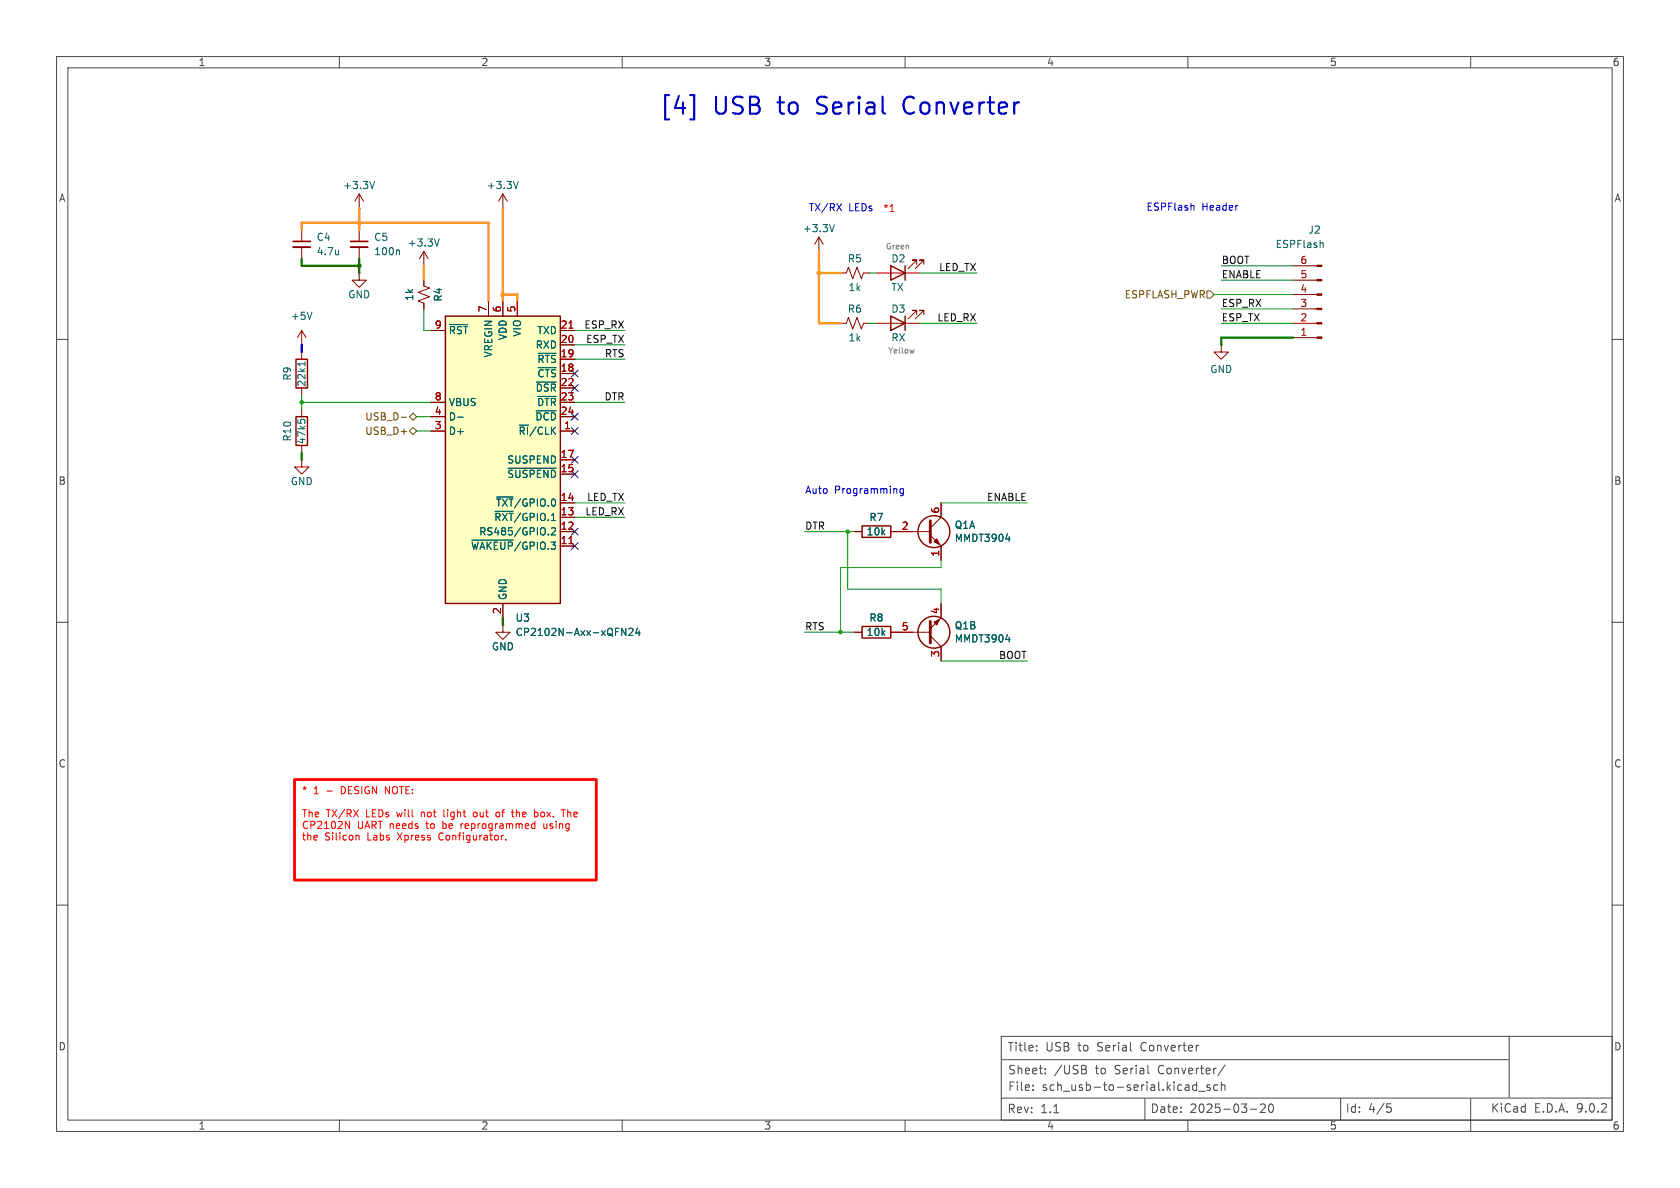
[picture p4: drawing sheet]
<svg xmlns="http://www.w3.org/2000/svg" width="297mm" height="210mm" viewBox="0 0 297 210" stroke-linecap="round" stroke-linejoin="round" font-family="sans-serif">
<g fill="none" stroke="#484848" stroke-width=".18">
<path d="M10 10h277v190h-277zM12 12h273v186h-273zM60 10v2M110 10v2M160 10v2M210 10v2M260 10v2M10 60h2M285 60h2M10 110h2M285 110h2M10 160h2"/>
<path d="M285 160h2M60 198v2M110 198v2M160 198v2M177 194.1h108M177 183.2h108v14.8h-108zM177.2 187.3h89.5M182.6 192.6v.2M182.6 191.8v.2M183.3 185.6v.2M183.3 184.9v.1M184.8 189.7v.1"/>
<path d="M184.8 188.9v.1M186.3 196.7h.9M191.7 189a.4 .4 0 0 1 .4 .4 .4 .4 0 0 1-.3 .4M191.9 188.4l.1 .2-.1 .4M202.4 194.3v3.7M210 198v2M211.6 191.3v1.5M211.6 191.8h-.5l-.3 .2v.5l.2 .2h.6M211.8 184.8h.1M211.9 192.9h1.2M213.9 191.8h-.3l-.3 .2 .1 .2 .5 .1v.4h-.6M215.3 191.8h-.5l-.2 .2v.5l.1 .2h.6"/>
<path d="M215.9 191.9l.2-.1h.4l.1 1M215.9 191.3v1.5M216.6 188.3l-1.3 1.9M221.1 196.1h1.1M222.8 195.3l.6-.1 .2 .1 .1 .3-.9 1.1h.9M224.4 195.3l.2-.1a.81 .81 0 0 1 .6 .6 .81 .81 0 0 1-.3 .8l-.1 .1a.81 .81 0 0 1-.4-1.4zM237 194.2v3.8M245.2 195.1h.7M245.3 195.7h.4l.3 .3-.2 .6h-.5M260 194.2v5.8M266.8 183.2v10.8"/>
</g>
<path d="M88.9 36.8h.1M88.9 34.3l-.8 1.3M88.9 34.3l.8 1.3M88.9 34.3v2.5" fill="none" stroke="#840000" stroke-width=".18"/>
<path d="M91.6 32.1l-.4 1.2" fill="none" stroke="#006464" stroke-width=".18"/>
<path d="M78.7 55.9h20.4v50.8h-20.4z" fill="#ffffc2"/>
<g fill="none" stroke="#840000" stroke-width=".25">
<path d="M78.7 55.9h20.4v50.8h-20.4zM157.5 47l2.5 1.3-2.5 1.2zM157.5 55.9l2.5 1.3-2.5 1.2zM160 47v2.5M160 55.9v2.5M52.3 63.5h2.1v5.1h-2.1zM52.3 73.7h2.1v5h-2.1zM152.4 93h5.1v2h-5.1zM152.4 110.7h5.1v2.1h-5.1z"/>
<circle cx="165.1" cy="94" r="2.82"/>
<circle cx="165.1" cy="111.8" r="2.82"/>
</g>
<g fill="none" stroke="#840000" stroke-width=".18">
<path d="M63.5 36.8h.1M63.5 34.3v2.5M63.5 34.3l-.8 1.3M63.5 34.3l.8 1.3M53.3 40.6v2.1M53.3 43.7v2M53.3 58.4v2.6M53.3 58.4l-.7 1.3M53.3 58.4l.8 1.3M63.5 48.3v1.2h1.3l-1.3 1.3-1.3-1.3h1.3M63.5 48.3h.1M63.5 40.6v2.1"/>
<path d="M63.5 43.7v2M74.9 47h.1M74.9 49.5v1l1 .4-2 .8 2 .8-2 .7 1 .4v1M74.9 44.5l-.7 1.2M74.9 44.5l.8 1.2M74.9 44.5v2.5M76.2 58.4h2.5M86.4 53.3v2.6M88.9 53.3v2.6M91.4 53.3v2.6M99.1 58.4h2.5M144.8 44.5h.1"/>
<path d="M144.8 41.9l-.8 1.3M144.8 41.9l.7 1.3M144.8 41.9v2.6M148.6 48.3h1l.4-1.1 .7 2.1 .8-2.1 .8 2.1 .4-1h1M148.6 57.2h1l.4-1.1 .7 2.1 .8-2.1 .8 2.1 .4-1h1M154.9 57.2h7.7M154.9 48.3h7.7M162.1 46.7v-.7h-.8h.8l-1.6 1.5M162.1 55.6v-.7h-.8h.8l-1.6 1.5M163.3 46.7v-.7h-.7h.7l-1.5 1.5M163.3 55.6v-.7h-.7h.7l-1.5 1.5M228.6 59.7h4.2"/>
<path d="M228.6 57.2h4.2M228.6 54.6h4.2M228.6 52.1h4.2M228.6 49.5h4.2M228.6 47h4.2M53.3 61h.1M53.3 62.2v1.3M53.3 68.6v1.3M53.3 72.4v1.3M53.3 78.7v1.3M76.2 71.1h2.5M76.2 73.7h2.5"/>
<path d="M76.2 76.2h2.5M99.1 71.1h2.5M99.1 73.7h2.5M99.1 76.2h2.5M99.1 61h2.5M99.1 63.5h2.5M99.1 66h2.5M99.1 68.6h2.5M215.9 61v1.2h1.3l-1.3 1.3-1.3-1.3h1.3M215.9 61h.1M53.3 81.3v1.3h1.3l-1.3 1.2-1.2-1.2h1.2M53.3 81.3h.1"/>
<path d="M99.1 81.3h2.5M99.1 83.8h2.5M99.1 88.9h2.5M99.1 91.4h2.5M99.1 94h2.5M99.1 96.5h2.5M151.1 94h1.3M157.5 94h7M164.5 94.6l1.9 1.9v2.6M166.4 88.9v2.5l-1.9 1.9M88.9 110.5v1.3h1.3l-1.3 1.2-1.3-1.2h1.3M88.9 110.5h.1"/>
<path d="M88.9 106.7v2.5M151.1 111.8h1.3M157.5 111.8h7M164.5 112.4l1.9 1.9v2.5M166.4 106.7v2.5l-1.9 1.9"/>
</g>
<g fill="none" stroke="#006464" stroke-width=".18">
<path d="M66.2 32.1l-.4 1.2M147.5 39.7l-.4 1.3M55.2 55.2l-.5 1.3M59.9 44.2v.8M59.9 44.9l-.1 .1M70.4 44.2l.2 .2v.6M77.7 42.2l-.5 1.3M79.5 57.4h3.2M233.7 42.9l.2 .2v.7M52.6 74.2v.6M53.1 74.4l.3-.3h.3l.2 .3M53.9 64v.7"/>
<path d="M53.9 64.3h-1.3l.2 .1M80.9 73.8h1M94.8 72.6h3.5M94.8 67.5h3.5M95.1 70.1h3.2M95.1 62.5h3.2M95.1 65h3.2M83.4 95.5h7.3M87.5 90.4h3.2M87.8 87.9h2.9M89.8 82.8h8.5M96.9 94.4v.2"/>
<path d="M97.5 93.4l.5-.1 .2 .4-.8 .9h.8M177.8 95.3h.8M109.9 111.1l.7 1.2v-1.2M111.2 111.2l.5-.1 .2 .3-.8 .9h.8M112.7 111l-.3 .9h.8M113 111.5v.8M177.8 113.1h.8"/>
</g>
<path d="M100.6 58h.7M100.6 96.1h.7" fill="none" stroke="#a90000" stroke-width=".18"/>
<path d="M51.8 42.7h3.1M62 42.7h3" fill="none" stroke="#840000" stroke-width=".3"/>
<path d="M51.8 43.7h3.1M62 43.7h3" fill="none" stroke="#840000" stroke-width=".33"/>
<g fill="#840000" stroke="#840000" stroke-width=".18">
<path d="M232.8 59.6h.9v.2h-.9z"/>
<path d="M232.8 57h.9v.3h-.9z"/>
<path d="M232.8 54.5h.9v.2h-.9z"/>
<path d="M232.8 51.9h.9v.3h-.9z"/>
<path d="M232.8 49.4h.9v.3h-.9z"/>
<path d="M232.8 46.9h.9v.2h-.9z"/>
<path d="M165.1 95.8l.5-.5 .5 1z"/>
<path d="M165.1 110l1-.5-.5 1z"/>
</g>
<path d="M164.5 92.1v3.8M164.5 109.9v3.8" fill="none" stroke="#840000" stroke-width=".51"/>
<path d="M213.4 51.4h.6l.6 .7-.6 .6h-.6zM70.9 73.8h1M72.4 73.7l.6-.7 .7 .7-.7 .6zM72.4 76.2l.6-.6 .7 .6-.7 .6z" fill="none" stroke="#725600" stroke-width=".18"/>
<path d="M63.5 36.8v3.8M88.9 36.8v16.5M53.3 40.6v-1.2h33.1v13.9M74.9 47v2.5M88.9 52.1h2.5v1.2M144.8 44.5v12.7h3.8M144.8 48.3h3.8" fill="none" stroke="#f90" stroke-width=".41"/>
<g fill="none" stroke="#009600" stroke-width=".18">
<path d="M74.9 54.6v3.8h1.3M101.6 58.4h8.9M153.7 57.2h1.2M153.7 48.3h1.2M162.6 57.2h10.1M162.6 48.3h10.1M214.6 52.1h14M215.9 49.5h12.7M215.9 57.2h12.7M215.9 47h12.7M215.9 54.6h12.7M53.3 71.1h22.9"/>
<path d="M53.3 69.9v2.5M73.7 76.2h2.5M73.7 73.7h2.5M101.6 71.1h8.9M101.6 61h8.9M101.6 63.5h8.9M101.6 88.9h8.9M101.6 91.4h8.9M142.2 94h8.9M149.9 94v10.1h16.5v2.6M166.4 99.1v1.2h-17.8v11.5M166.4 88.9h15.2"/>
<path d="M142.2 111.8h8.9M166.4 116.8h15.2"/>
</g>
<path d="M53.3 45.7v1.3h10.2M63.5 45.7v2.6M228.6 59.7h-12.7v1.3M53.3 80v1.3M88.9 109.2v1.3" fill="none" stroke="#008400" stroke-width=".41"/>
<path d="M53.3 61v1.2" fill="none" stroke="#00f" stroke-width=".41"/>
<g fill="none" stroke="#000084" stroke-width=".18">
<path d="M101 65.4l1.2 1.2M101 73.1l1.2 1.2M101 75.6l1.2 1.2M101 68l1.2 1.2M102.2 65.4l-1.2 1.2M102.2 73.1l-1.2 1.2M102.2 75.6l-1.2 1.2M102.2 68l-1.2 1.2M101 83.2l1.2 1.2M101 80.7l1.2 1.2M101 95.9l1.2 1.2M101 93.4l1.2 1.2"/>
<path d="M102.2 83.2l-1.2 1.2M102.2 80.7l-1.2 1.2M102.2 95.9l-1.2 1.2M102.2 93.4l-1.2 1.2"/>
</g>
<path d="M122 16.8h.7v4.3h-.7" fill="none" stroke="#0000c2" stroke-width=".38"/>
<path d="M52.1 137.8h53.3v17.8h-53.3z" fill="none" stroke="#f00" stroke-width=".5"/>
<g fill="none" stroke="#f00" stroke-width=".18">
<path d="M157.3 37.4h.8M61.1 145.2l.7 1.3v-1.3M63.1 147.7l.4 .1v.7M77.6 147.5v.7M78.5 143.1v1.1l.2 .2M81.5 145.6v.9M81.6 145.7l-.1 .1M84.2 143.6h-.3l-.2 .2v.5l.2 .1 .3-.1M87.7 143.8l.2-.2h.3l.1 .2M87.7 144.2l.2 .2 .3-.1 .1-.1M89.4 148.4v.1M91.3 143.1v1.3"/>
<path d="M91.4 143.6l-.1 .1M94.2 145.6l.4 .1M94.6 145.2v1.3M94.6 146.4l-.4 .1M94.9 143.6l.2 .2v.4l-.2 .2M96.1 145.6l.1 .8h.4M99.2 143.1h.7M100.4 143.1v1.3M100.7 143.6l-.3 .1"/>
</g>
<path d="M147.9 36l.9 1.3M148.8 36l-.9 1.3M210.9 36.3l.2 .2v.7M159.7 86.4v1l-.2 .2h-.3M159.7 86.4h-.4l-.2 .2 .1 .6h.5" fill="none" stroke="#0000c2" stroke-width=".18"/>
<path d="M161.6 61.8l-.2 .6" fill="none" stroke="#848484" stroke-width=".18"/>
<g fill="#009600" stroke="#009600" stroke-width=".18">
<circle cx="53.3" cy="71.1" r=".3"/>
<circle cx="149.9" cy="94" r=".3"/>
<circle cx="148.6" cy="111.8" r=".3"/>
</g>
<g fill="#f90" stroke="#f90" stroke-width=".18">
<circle cx="63.5" cy="39.4" r=".35"/>
<circle cx="88.9" cy="52.1" r=".35"/>
<circle cx="144.8" cy="48.3" r=".35"/>
</g>
<circle cx="63.5" cy="47" r=".35" fill="#008400" stroke="#008400" stroke-width=".18"/>
<g font-size="4.2" fill="#0000c2">
<text x="116.5" y="20.8">[4]</text>
<text x="126.1" y="20.8">USB</text>
<text x="137.9" y="20.8">to</text>
<text x="145.2" y="20.8">Serial</text>
<text x="161" y="20.8">Converter</text>
</g>
<g font-size="2.1" fill="#484848">
<text x="178" y="186.1">Title:</text>
<text x="178.1" y="190.1">Sheet:</text>
<text x="184.8" y="186.1">USB</text>
<text x="186.3" y="190.1">/USB</text>
<text x="190.6" y="186.1">to</text>
<text x="193.7" y="190.1">to</text>
<text x="194.1" y="186.1">Serial</text>
<text x="197.2" y="190.1">Serial</text>
<text x="201.9" y="186.1">Converter</text>
<text x="205" y="190.1">Converter/</text>
<text x="178" y="197">Rev:</text>
<text x="178.1" y="193.1">File:</text>
<text x="183.9" y="197">1.1</text>
<text x="184.2" y="193.1">sch_usb-to-serial.kicad_sch</text>
<text x="203.3" y="196.9">Date:</text>
<text x="210.3" y="196.9">2025-03-20</text>
<text x="237.8" y="196.9">Id:</text>
<text x="241.9" y="196.9">4/5</text>
<text x="263.5" y="196.9">KiCad</text>
<text x="271.2" y="196.9">E.D.A.</text>
<text x="278.8" y="196.9">9.0.2</text>
</g>
<g font-size="1.8" fill="#484848">
<text x="35" y="11.9">1</text>
<text x="85" y="11.9">2</text>
<text x="135" y="11.9">3</text>
<text x="185" y="11.9">4</text>
<text x="235" y="11.9">5</text>
<text x="285" y="11.9">6</text>
<text x="10.3" y="35.9">A</text>
<text x="285.3" y="35.9">A</text>
<text x="10.3" y="85.9">B</text>
<text x="285.3" y="85.9">B</text>
<text x="10.3" y="135.9">C</text>
<text x="285.3" y="135.9">C</text>
<text x="10.3" y="185.9">D</text>
<text x="285.3" y="185.9">D</text>
<text x="35" y="199.9">1</text>
<text x="85" y="199.9">2</text>
<text x="135" y="199.9">3</text>
<text x="185" y="199.9">4</text>
<text x="235" y="199.9">5</text>
<text x="285" y="199.9">6</text>
</g>
<g font-size="1.8" fill="#006464">
<text x="60.6" y="33.6">+3.3V</text>
<text x="86" y="33.6">+3.3V</text>
<text x="141.8" y="41.2">+3.3V</text>
<text x="231.2" y="41.5">J2</text>
<text x="55.9" y="42.8">C4</text>
<text x="55.9" y="45.3">4.7u</text>
<text x="66" y="42.8">C5</text>
<text x="66" y="45.3">100n</text>
<text x="72" y="43.8">+3.3V</text>
<text x="149.8" y="46.6">R5</text>
<text x="157.5" y="46.6">D2</text>
<text x="225.4" y="44">ESPFlash</text>
<text x="61.5" y="52.9">GND</text>
<text x="73.3" y="53.3" transform="rotate(-90 73.3 53.3)">1k</text>
<text x="78.3" y="53.4" transform="rotate(-90 78.3 53.4)">R4</text>
<text x="149.9" y="51.7">1k</text>
<text x="157.5" y="51.7">TX</text>
<text x="51.3" y="56.7">+5V</text>
<text x="79.2" y="59.3">~{RST}</text>
<text x="92.3" y="59.6" transform="rotate(-90 92.3 59.6)">VIO</text>
<text x="94.9" y="59.3">TXD</text>
<text x="149.8" y="55.5">R6</text>
<text x="157.5" y="55.5">D3</text>
<text x="87.2" y="63.3" transform="rotate(-90 87.2 63.3)">VREGIN</text>
<text x="89.8" y="60.2" transform="rotate(-90 89.8 60.2)">VDD</text>
<text x="94.6" y="61.8">RXD</text>
<text x="94.9" y="64.4">~{RTS}</text>
<text x="149.9" y="60.6">1k</text>
<text x="157.5" y="60.6">RX</text>
<text x="51.7" y="67.4" transform="rotate(-90 51.7 67.4)">R9</text>
<text x="54.2" y="68.5" transform="rotate(-90 54.2 68.5)">22k1</text>
<text x="79.2" y="72">VBUS</text>
<text x="94.6" y="69.4">~{DSR}</text>
<text x="94.8" y="72">~{DTR}</text>
<text x="94.9" y="66.9">~{CTS}</text>
<text x="213.9" y="66.1">GND</text>
<text x="79.2" y="74.5">D-</text>
<text x="79.2" y="77.1">D+</text>
<text x="91.6" y="77.1">~{RI}/CLK</text>
<text x="94.5" y="74.5">~{DCD}</text>
<text x="51.7" y="78.1" transform="rotate(-90 51.7 78.1)">R10</text>
<text x="54.2" y="78.6" transform="rotate(-90 54.2 78.6)">47k5</text>
<text x="89.6" y="82.1">SUSPEND</text>
<text x="51.3" y="86">GND</text>
<text x="87.6" y="89.8">~{TXT}/GPIO.0</text>
<text x="89.6" y="84.7">~{SUSPEND}</text>
<text x="84.6" y="94.8">RS485/GPIO.2</text>
<text x="87.3" y="92.3">~{RXT}/GPIO.1</text>
<text x="153.1" y="94.8">10k</text>
<text x="153.6" y="92.3">R7</text>
<text x="168.7" y="93.7">Q1A</text>
<text x="168.7" y="96">MMDT3904</text>
<text x="83.2" y="97.4">~{WAKEUP}/GPIO.3</text>
<text x="89.8" y="106.2" transform="rotate(-90 89.8 106.2)">GND</text>
<text x="91.1" y="110.1">U3</text>
<text x="91.1" y="112.6">CP2102N-Axx-xQFN24</text>
<text x="153.1" y="112.6">10k</text>
<text x="153.6" y="110.1">R8</text>
<text x="168.7" y="111.5">Q1B</text>
<text x="168.7" y="113.8">MMDT3904</text>
<text x="86.9" y="115.2">GND</text>
</g>
<g font-size="1.8" fill="#0000c2">
<text x="142.9" y="37.7">TX/RX</text>
<text x="150.1" y="37.7">LEDs</text>
<text x="202.6" y="37.4">ESPFlash</text>
<text x="212.5" y="37.4">Header</text>
<text x="142.2" y="87.4">Auto</text>
<text x="147.5" y="87.4">Programming</text>
</g>
<g font-size="1.8" fill="#f00">
<text x="156" y="37.7">*1</text>
<text x="53.3" y="140.7">*</text>
<text x="55.4" y="140.7">1</text>
<text x="57.8" y="140.7">-</text>
<text x="60.6" y="140.7">DESIGN</text>
<text x="68.6" y="140.7">NOTE:</text>
<text x="53.3" y="144.8">The</text>
<text x="53.3" y="146.9">CP2102N</text>
<text x="53.3" y="148.9">the</text>
<text x="57.4" y="148.9">Silicon</text>
<text x="57.7" y="144.8">TX/RX</text>
<text x="63.2" y="146.9">UART needs</text>
<text x="64.8" y="144.8">LEDs</text>
<text x="65.1" y="148.9">Labs</text>
<text x="70.5" y="144.8">will</text>
<text x="70.6" y="148.9">Xpress</text>
<text x="75" y="144.8">not</text>
<text x="75.7" y="146.9">to</text>
<text x="78.1" y="148.9">Configurator.</text>
<text x="78.8" y="146.9">be</text>
<text x="79.2" y="144.8">light</text>
<text x="82.2" y="146.9">reprogrammed</text>
<text x="84.7" y="144.8">out</text>
<text x="88.9" y="144.8">of</text>
<text x="91.9" y="144.8">the</text>
<text x="96.1" y="144.8">box.</text>
<text x="97.1" y="146.9">using</text>
<text x="101.2" y="144.8">The</text>
</g>
<g font-size="1.8" fill="#0f0f0f">
<text x="165.9" y="48">LED_TX</text>
<text x="215.9" y="46.7">BOOT</text>
<text x="215.9" y="49.3">ENABLE</text>
<text x="103.2" y="58.2">ESP_RX</text>
<text x="165.6" y="56.9">LED_RX</text>
<text x="215.9" y="56.9">ESP_TX</text>
<text x="215.9" y="54.3">ESP_RX</text>
<text x="103.5" y="60.7">ESP_TX</text>
<text x="106.8" y="63.2">RTS</text>
<text x="106.8" y="70.9">DTR</text>
<text x="103.7" y="88.6">LED_TX</text>
<text x="174.4" y="88.6">ENABLE</text>
<text x="103.4" y="91.2">LED_RX</text>
<text x="142.2" y="93.7">DTR</text>
<text x="142.2" y="111.5">RTS</text>
<text x="176.5" y="116.6">BOOT</text>
</g>
<g font-size="1.8" fill="#a90000">
<text x="229.8" y="46.7">6</text>
<text x="229.8" y="51.8">4</text>
<text x="229.8" y="49.3">5</text>
<text x="76.8" y="58.2">9</text>
<text x="86.1" y="55.3" transform="rotate(-90 86.1 55.3)">7</text>
<text x="88.6" y="55.3" transform="rotate(-90 88.6 55.3)">6</text>
<text x="91.2" y="55.3" transform="rotate(-90 91.2 55.3)">5</text>
<text x="99" y="58.2">21</text>
<text x="229.8" y="59.4">1</text>
<text x="229.8" y="56.9">2</text>
<text x="229.8" y="54.4">3</text>
<text x="99" y="60.7">20</text>
<text x="99" y="63.2">19</text>
<text x="99" y="65.8">18</text>
<text x="76.8" y="70.9">8</text>
<text x="99" y="68.3">22</text>
<text x="99" y="70.9">23</text>
<text x="76.8" y="73.4">4</text>
<text x="76.8" y="75.9">3</text>
<text x="99" y="73.4">24</text>
<text x="99.6" y="75.9">1</text>
<text x="99" y="81">17</text>
<text x="99" y="83.6">15</text>
<text x="99" y="88.6">14</text>
<text x="99" y="91.2">13</text>
<text x="99" y="93.7">12</text>
<text x="159.3" y="93.7">2</text>
<text x="166.1" y="90.9" transform="rotate(-90 166.1 90.9)">6</text>
<text x="99" y="96.3">11</text>
<text x="166.1" y="98.5" transform="rotate(-90 166.1 98.5)">1</text>
<text x="88.6" y="108.7" transform="rotate(-90 88.6 108.7)">2</text>
<text x="159.3" y="111.5">5</text>
<text x="166.1" y="108.7" transform="rotate(-90 166.1 108.7)">4</text>
<text x="166.1" y="116.3" transform="rotate(-90 166.1 116.3)">3</text>
</g>
<g font-size="1.8" fill="#725600">
<text x="198.7" y="52.9">ESPFLASH_PWR</text>
<text x="64.5" y="74.5">USB_D-</text>
<text x="64.5" y="77.1">USB_D+</text>
</g>
<g font-size="1.4" fill="#848484">
<text x="156.5" y="44.3">Green</text>
<text x="156.9" y="62.7">Yellow</text>
</g>
</svg>
